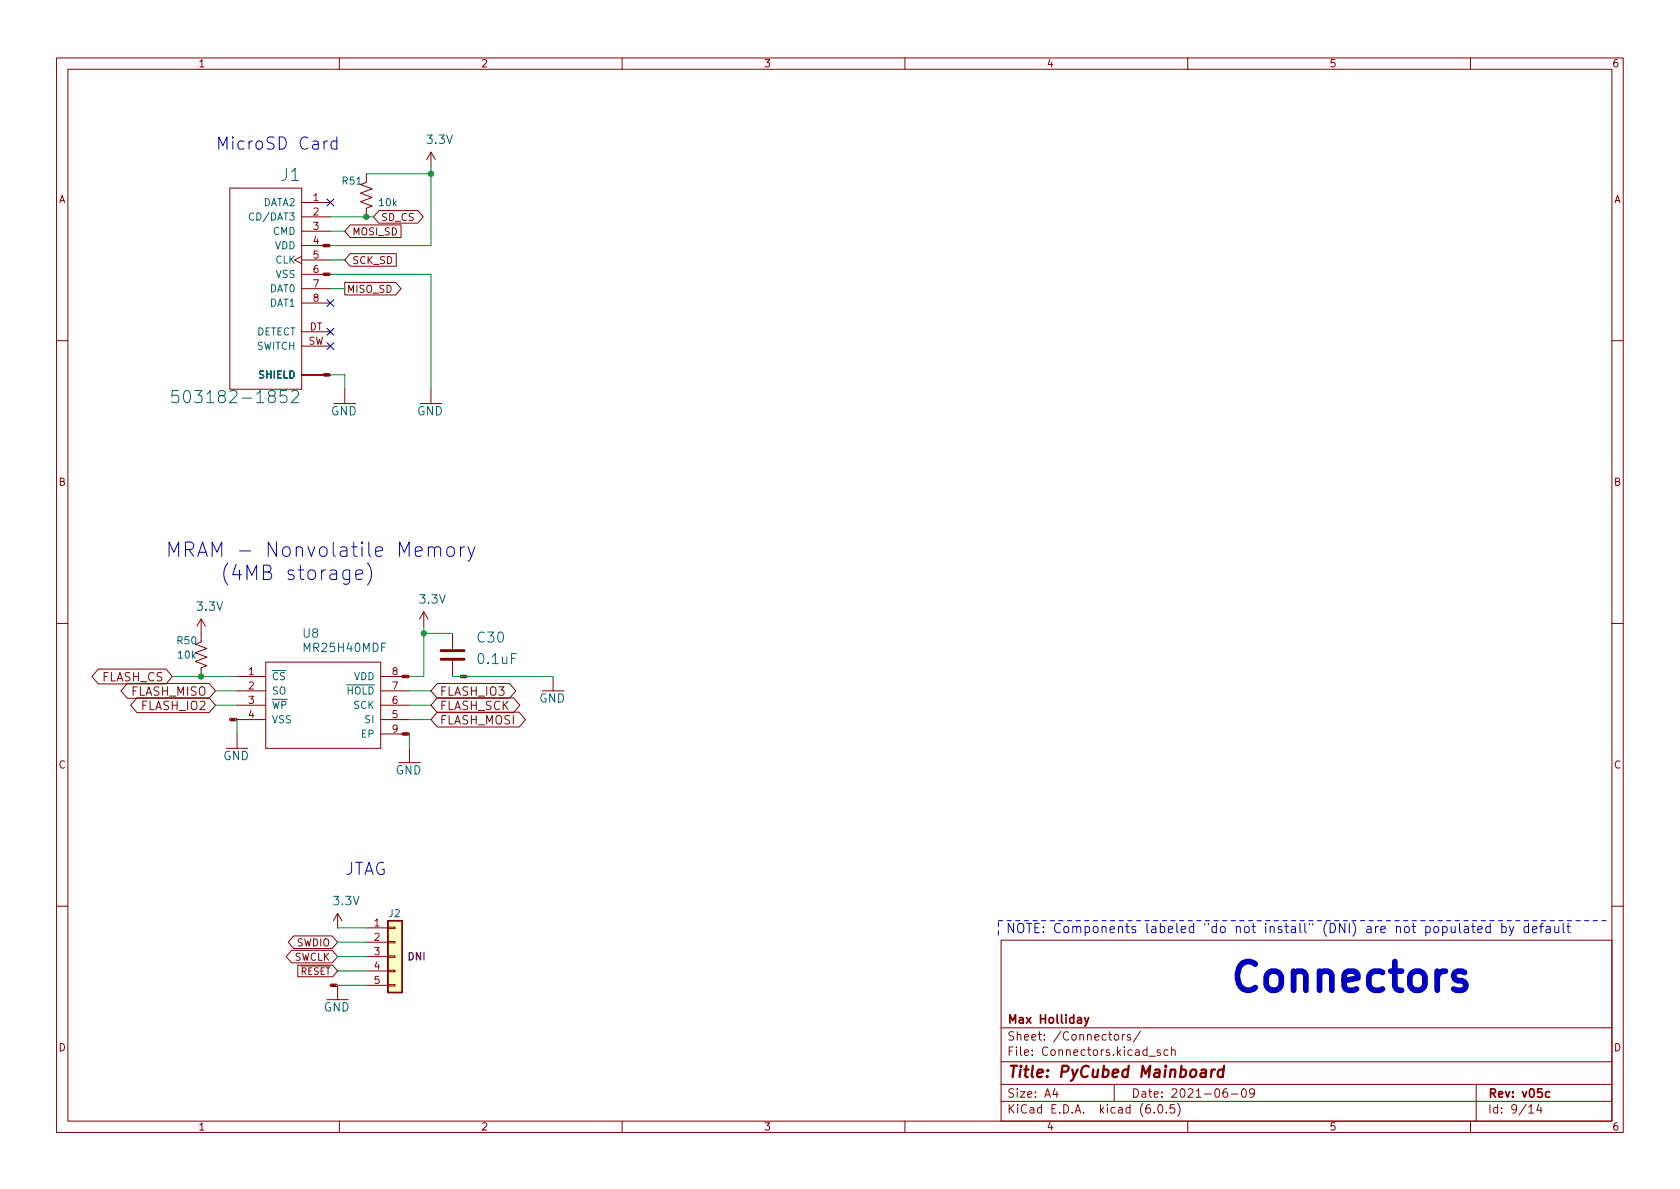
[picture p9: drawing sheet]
<svg xmlns="http://www.w3.org/2000/svg" width="297mm" height="210mm" viewBox="0 0 297 210" stroke-linecap="round" stroke-linejoin="round" font-family="sans-serif">
<g fill="none" stroke="#840000" stroke-width=".18">
<path d="M10 10.2h277v190.1h-277zM12 12.2h273v186.1h-273zM60 10.2v2M110 10.2v2M160 10.2v2M210 10.2v2M260 10.2v2M40.6 33.3h12.7v35.5h-12.7zM53.3 35.8h5.1M53.3 38.3h5.1M61.9 39.8h9v2.2h-9l-.9-1.1zM64.8 30.7v1.6l-1 .3 2 .8-2 .8 2 .7-2 .8 2 .7-1 .4v1.5"/>
<path d="M67 37.2h6.9l.9 1.1-.9 1.2h-6.9l-1-1.2zM76.2 26.9v2.6M76.2 26.9l-.8 1.3M76.2 26.9l.8 1.3M53.3 45.3l-1.2 .7 1.2 .6M53.3 40.9h5.1M53.3 43.4h5.1M53.3 46h5.1M53.3 48.5h5.1M53.3 51h5.1M53.3 53.6h5.1M53.3 58.7h5.1"/>
<path d="M57.2 43.2h1l.2 .2-.2 .3h-1l-.2-.3zM57.3 48.3h.9l.2 .2-.2 .2h-.9l-.2-.2zM57.3 43.3h.2l-.1 .2h-.1M61 49.9h9l.9 1.1-.9 1.2h-9zM61.9 44.9h8.2v2.2h-8.2l-.9-1.1zM10 60.2h2M53.3 66.3h5.1M53.3 61.2h5.1M57.3 66.1h.9l.2 .2-.2 .2h-.9l-.2-.2zM59.1 71.4h3.8M61 68.8v2.6M74.3 71.4h3.8"/>
<path d="M76.2 68.8v2.6M285 60.2h2M10 110.2h2M17.4 118.3h12l1.1 1.3-1.1 1.3h-12l-1.1-1.3zM35.6 109.5v4l-1.1 .4 2.1 .8-2.1 .7 2.1 .8-2.1 .8 2.1 .7-1 .4v1.5M35.6 109.5l-.8 1.2M35.6 109.5l.7 1.2M41.9 119.6h5.1M47 117.1h20.3v15.2h-20.3zM67.3 119.6h5.1M71.2 119.4h1l.2 .2-.2 .3h-1l-.2-.3zM71.3 119.5h.1v.2h-.1"/>
<path d="M74.9 108.2l-.7 1.3M74.9 108.2l.8 1.3M74.9 108.2v2.5M80 112v2.8M80 116.8v2.8M81.5 119.4h.9l.2 .2-.2 .3h-.9l-.2-.3zM97.8 119.6v2.6M285 110.2h2M22.5 120.9h14.5l1.1 1.3-1.1 1.3h-14.5l-1.1-1.3zM24.2 123.4h12.8l1.1 1.3-1.1 1.3h-12.8l-1.1-1.3zM40 132.3h3.8M40.8 127h.9l.2 .2-.2 .3h-.9l-.2-.3z"/>
<path d="M41.9 129.8v2.5M41.9 122.2h5.1M41.9 124.7h5.1M41.9 127.2h5.1M67.3 122.2h5.1M67.3 124.7h5.1M67.3 127.2h5.1M67.3 129.8h5.1M70.5 134.9h3.8M71.2 129.6h1l.2 .2-.2 .2h-1l-.2-.2zM72.4 132.3v2.6M77.3 125.9h14.5l1.1 1.3-1.1 1.4h-14.5l-1.1-1.4z"/>
<path d="M77.3 123.4h13.5l1.1 1.3-1.1 1.3h-13.5l-1.1-1.3zM77.3 120.9h12.8l1.1 1.3-1.1 1.3h-12.8l-1.1-1.3zM95.9 122.2h3.8M10 160.2h2M51.6 168h7.1l1 1.2-1 1.1h-7.1l-1-1.1zM51.9 165.5h6.8l1 1.1-1 1.1h-6.8l-.9-1.1zM52.7 170.7h6.1l.9 1-.9 1h-6.1zM57.8 176.8h3.8M58.5 174h1l.2 .2-.2 .3h-1l-.2-.3zM59.7 161.5v2.6M59.7 174.2v2.6M59.7 161.5l-.8 1.3"/>
<path d="M59.7 161.5l.8 1.3M64.8 164.1h3.8M64.8 166.6h3.8M64.8 169.2h3.8M64.8 171.7h3.8M64.8 174.2h3.8M68.6 174.1h1.2v.3h-1.2zM68.6 171.6h1.2v.2h-1.2zM68.6 169h1.2v.3h-1.2zM68.6 166.5h1.2v.2h-1.2zM68.6 164h1.2v.2h-1.2zM177 166.3h108v32h-108z"/>
<path d="M285 160.2h2M60 198.3v2M110 198.3v2M160 198.3v2M177 194.8h108M177 191.8h108M177 187.8h108M177 181.8h108M186.5 192.5l-.4 1h1M186.9 193v1M197 191.8v3M197.1 183.1l.2-.2 .4 .2 .1 .5-.2 .3h-.3l-.2-.1z"/>
<path d="M198.4 182.9v1M198.9 182.9l-.3 .1-.2 .2M199.9 183l-.4-.1-.2 .2 .1 .3 .5 .1v.4h-.6M201.6 182.4l-1.2 1.9M203.1 186.8h1.2M204.1 196.7v.1M204.9 195.4l.2-.1a.81 .81 0 0 1 .6 .7 .81 .81 0 0 1-.3 .8h-.2a.81 .81 0 0 1-.6-.6 .81 .81 0 0 1 .3-.8zM205.1 185.7l-.3-.1-.2 .2v.3l.5 .1v.4h-.5M206.2 196.7v.1M206.5 185.7l-.4-.1-.3 .3v.4l.1 .3h.6M207.1 185.8l.3-.2 .3 .1 .1 .9M207.1 185.1v1.5"/>
<path d="M207.6 195.3h-.7v.7l.2-.1 .5 .1 .1 .2-.1 .5-.2 .1-.5-.1M208.2 195.1a1.72 1.72 0 0 1 0 2.3M210 198.3v2M216.9 192.5a.59 .59 0 0 0-.7 .7v.5l.2 .3h.4l.2-.1 .1-.5-.2-.2-.4-.1-.3 .3M217.7 193.5h1.2M219.7 192.6l.2-.1a.81 .81 0 0 1 .5 .7 .81 .81 0 0 1-.3 .8h-.1a.81 .81 0 0 1-.6-.6 .81 .81 0 0 1 .3-.8zM221.8 193.2l-.3 .3-.4-.1-.2-.2 .2-.6 .4-.1 .2 .2a.99 .99 0 0 1-.3 1.3h-.3M260 198.3v2M261 191.8v6.5M270.3 195.8l.4-.5v1.5M270.3 196.8h.9M272.1 195.3l-.4 1h.9"/>
<path d="M272.4 195.8v1"/>
</g>
<path d="M191.8 179.9l.3 1M192.5 179.9l-.5 1.4-.2 .1M274 193.1l-.4-.1-.3 .3v.4l.1 .3h.6" fill="none" stroke="#840000" stroke-width=".3"/>
<path d="M214.3 189.1l-.2 1.4M214.8 189.1l-.4 .1-.2 .3M216.3 189.2a.66 .66 0 0 0-1 .3v.6l.1 .3 .2 .1 .6-.1M216.4 188.5l-.2 2" fill="none" stroke="#840000" stroke-width=".4"/>
<path d="M78 116.6h4M78 115.1h4" fill="none" stroke="#840000" stroke-width=".51"/>
<path d="M44.9 37.8a.6 .6 0 0 0-.9 .4 .6 .6 0 0 0 .6 .7l.3-.1M31.5 69.1h-1l-.1 1 .3-.2 .7 .1 .2 .3-.1 .7-.3 .2h-.5l-.3-.2M51.6 69.3l.3-.2h.5a.59 .59 0 0 1 .3 .9l-1.2 1.2h1.3" fill="none" stroke="#006464" stroke-width=".18"/>
<path d="M68.6 162.8h2.5v12.7h-2.5z" fill="#ffffc2" stroke="#ffffc2" stroke-width=".18"/>
<path d="M68.6 162.8h2.5v12.7h-2.5z" fill="none" stroke="#840000" stroke-width=".25"/>
<g fill="none" stroke="#0000c2" stroke-width=".18">
<path d="M57.9 24.9a.55 .55 0 0 0-.6 .4M59.6 25l-.7-.1-.4 .4v.7l.2 .3 .2 .1 .7-.1M59.6 24.2v2.2M65 99.6a2.91 2.91 0 0 1 0 3.8M75.7 96.9a.63 .63 0 0 1 1.1 .2v1.3M75.7 96.7v1.7M76.8 97.1l.4-.4 .6 .1 .1 .3v1.3M79.1 96.9a.69 .69 0 0 1 .7-.2 .69 .69 0 0 1 .5 .5v.7a.69 .69 0 0 1-.6 .5 .69 .69 0 0 1-.7-.5v-.7zM81.4 96.7v1.7M82.1 96.7a.65 .65 0 0 0-.7 .5M82.7 96.7l.7 1.7M84 96.7l-.9 2.3-.4 .2"/>
<path d="M57.6 100.8a.65 .65 0 0 0-.7 .5M58.4 100.9l.3-.1 .7 .1 .1 .2v1.4M59.5 101.4l-.8 .1a.5 .5 0 0 0-.4 .5 .5 .5 0 0 0 .4 .5l.8-.1M61.8 100.8v2a.69 .69 0 0 1-1.1 .4M61.8 100.9l-.7-.1-.5 .5v.7l.3 .4 .2 .1 .7-.1M62.9 101.6l1.2-.2-.1-.5-.7-.1-.4 .3v1l.1 .3 .3 .1 .7-.1M258.1 163.3v1.4l.2 .2M258.9 163.9h.7v1M259.6 164.2l-.5 .1a.32 .32 0 0 0-.3 .3 .32 .32 0 0 0 .3 .3h.5M260.2 163.8h.6M260.4 163.3v1.4l.1 .2h.3M261.3 164.4l.8-.2-.1-.3-.5-.1-.2 .3 .1 .8h.6"/>
<path d="M263.5 163.9l-.5-.1-.3 .3v.5l.2 .3h.6M263.5 163.3v1.6M265.5 163.9l.5-.1 .3 .3v.5l-.1 .3h-.7M265.5 163.3v1.6M266.9 163.8l.4 1.1M267.7 163.8l-.6 1.5-.2 .2M270.3 163.9l-.5-.1-.3 .3v.5l.1 .3h.7M270.3 163.3v1.6M271 164.4l.7-.2v-.3l-.5-.1-.2 .3v.8h.7M272.2 163.8h.6M272.8 163.3l-.3 .1v.1v1.4M273.4 163.9h.6l.1 1"/>
<path d="M274.1 164.2l-.5 .1a.32 .32 0 0 0-.3 .3 .32 .32 0 0 0 .3 .3h.5M274.9 163.8l.1 1.1h.4l.2-.1M275.6 163.8v1.1M276.4 163.3v1.4l.2 .2M277 163.8h.6M277.3 163.3v1.4v.2h.3"/>
</g>
<path d="M259 172l-.5-.3h-.8l-.4 .3-.3 .5 .3 .7 .4 .2h.8l.5 .3 .2 .4-.2 .8-.5 .2h-1l-.5-.2" fill="none" stroke="#0000c2" stroke-width="1"/>
<path d="M176.5 165.3v-2.5M176.5 162.8h108" fill="none" stroke="#0000c2" stroke-width=".18" stroke-dasharray=".8 .8"/>
<g fill="none" stroke="#009600" stroke-width=".18">
<path d="M58.4 38.3h7.6M64.8 30.7h11.4M76.2 29.5v13.9h-17.8M58.4 40.9h2.6M58.4 46h2.6M58.4 48.5h17.8v20.3M58.4 51h2.6M58.4 66.3h2.6v2.5M30.5 119.6h11.4M74.9 110.7v8.9h-2.5M74.9 112h5.1M80 119.6h17.8"/>
<path d="M38.1 122.2h3.8M38.1 124.7h3.8M41.9 127.2v2.6M72.4 129.8v2.5M72.4 122.2h3.8M72.4 124.7h3.8M72.4 127.2h3.8M59.7 166.6h5.1M59.7 169.2h5.1M59.7 164.1h5.1M59.7 174.2h5.1M59.7 171.7h5.1"/>
</g>
<path d="M57.8 35.2l1.2 1.2M59 35.2l-1.2 1.2M57.8 53l1.2 1.2M57.8 58.1l1.2 1.2M59 53l-1.2 1.2M59 58.1l-1.2 1.2M57.8 60.6l1.2 1.2M59 60.6l-1.2 1.2" fill="none" stroke="#000084" stroke-width=".18"/>
<g fill="#009600" stroke="#009600" stroke-width=".18">
<circle cx="74.9" cy="112" r=".46"/>
<circle cx="64.8" cy="38.3" r=".46"/>
<circle cx="76.2" cy="30.7" r=".46"/>
<circle cx="35.6" cy="119.6" r=".46"/>
</g>
<text font-size="7.1" fill="#0000c2" x="217.2" y="175.4">Connectors</text>
<g font-size="3.5" fill="#0000c2">
<text x="29.2" y="98.5">MRAM - Nonvolatile Memory</text>
<text x="34.1" y="102.6">(4MB storage)</text>
</g>
<g font-size="3" fill="#0000c2">
<text x="38.1" y="26.5">MicroSD Card</text>
<text x="61" y="154.7">JTAG</text>
</g>
<g font-size="3" fill="#006464">
<text x="49.7" y="32">J1</text>
<text x="32.7" y="71.3">503182-1852</text>
</g>
<text font-size="2.8" fill="#840000" x="178" y="190.6">Title: PyCubed Mainboard</text>
<g font-size="2.5" fill="#006464">
<text x="84.5" y="113.6">C30</text>
<text x="84.6" y="117.4">0.1uF</text>
</g>
<text font-size="2.3" fill="#0000c2" x="177.8" y="165">NOTE: Components labeled &quot;do not install&quot; (DNI) are not populated by default</text>
<g font-size="2.1" fill="#006464">
<text x="75.6" y="25.4">3.3V</text>
<text x="58.5" y="73.5">GND</text>
<text x="73.7" y="73.5">GND</text>
<text x="34.9" y="108">3.3V</text>
<text x="74.3" y="106.7">3.3V</text>
<text x="53.6" y="112.8">U8</text>
<text x="54" y="115.3">MR25H40MDF</text>
<text x="95.3" y="124.3">GND</text>
<text x="39.4" y="134.4">GND</text>
<text x="69.9" y="137">GND</text>
<text x="59" y="160.1">3.3V</text>
<text x="57.2" y="178.9">GND</text>
</g>
<g font-size="2.1" fill="#840000">
<text x="18" y="120.5">FLASH_CS</text>
<text x="23.1" y="123">FLASH_MISO</text>
<text x="25.1" y="125.6">FLASH_IO2</text>
<text x="77.7" y="125.6">FLASH_SCK</text>
<text x="77.7" y="123">FLASH_IO3</text>
<text x="77.7" y="128.1">FLASH_MOSI</text>
<text x="178" y="184">Sheet: /Connectors/</text>
<text x="178" y="181">Max Holliday</text>
<text x="178" y="186.7">File: Connectors.kicad_sch</text>
<text x="178" y="196.9">KiCad E.D.A. kicad (6.0.5)</text>
<text x="178" y="194.1">Size: A4</text>
<text x="200" y="194.1">Date: 2021-06-09</text>
<text x="263" y="194.1">Rev: v05c</text>
<text x="263" y="196.9">Id: 9/14</text>
</g>
<g font-size="1.8" fill="#840000">
<text x="35" y="11.9">1</text>
<text x="85" y="11.9">2</text>
<text x="135" y="11.9">3</text>
<text x="185" y="11.9">4</text>
<text x="235" y="11.9">5</text>
<text x="285" y="11.9">6</text>
<text x="10.3" y="35.9">A</text>
<text x="285.3" y="35.9">A</text>
<text x="62.2" y="41.6">MOSI_SD</text>
<text x="67.3" y="39.1">SD_CS</text>
<text x="62.2" y="46.7">SCK_SD</text>
<text x="61.3" y="51.8">MISO_SD</text>
<text x="10.3" y="85.9">B</text>
<text x="285.3" y="85.9">B</text>
<text x="10.3" y="135.9">C</text>
<text x="285.3" y="135.9">C</text>
<text x="52.4" y="167.3">SWDIO</text>
<text x="51.9" y="169.9">SWCLK</text>
<text x="10.3" y="185.9">D</text>
<text x="285.3" y="185.9">D</text>
<text x="35" y="199.9">1</text>
<text x="85" y="199.9">2</text>
<text x="135" y="199.9">3</text>
<text x="185" y="199.9">4</text>
<text x="235" y="199.9">5</text>
<text x="285" y="199.9">6</text>
</g>
<g font-size="1.8" fill="#a90000">
<text x="55.4" y="35.6">1</text>
<text x="55.4" y="38.1">2</text>
<text x="55.4" y="40.6">3</text>
<text x="55.4" y="43.2">4</text>
<text x="55.4" y="45.7">5</text>
<text x="55.4" y="48.3">6</text>
<text x="55.4" y="50.8">7</text>
<text x="55.4" y="53.3">8</text>
<text x="54.7" y="58.4">DT</text>
<text x="54.5" y="61">SW</text>
<text x="44" y="119.4">1</text>
<text x="69.4" y="119.4">8</text>
<text x="44" y="121.9">2</text>
<text x="44" y="124.5">3</text>
<text x="69.4" y="124.5">6</text>
<text x="69.4" y="121.9">7</text>
<text x="44" y="127">4</text>
<text x="69.4" y="127">5</text>
<text x="69.4" y="129.5">9</text>
<text x="66.2" y="163.8">1</text>
<text x="66.2" y="166.4">2</text>
<text x="66.2" y="168.9">3</text>
<text x="66.2" y="171.4">4</text>
<text x="66.2" y="174">5</text>
</g>
<g font-size="1.8" fill="#006464">
<text x="60.6" y="32.6">R51</text>
<text x="44.7" y="39">CD/DAT3</text>
<text x="46.4" y="36.4">DATA2</text>
<text x="48.3" y="41.5">CMD</text>
<text x="67.1" y="36.4">10k</text>
<text x="48.6" y="44.1">VDD</text>
<text x="48.7" y="46.6">CLK</text>
<text x="47.7" y="51.7">DAT0</text>
<text x="48.8" y="49.1">VSS</text>
<text x="45.2" y="59.3">DETECT</text>
<text x="47.7" y="54.2">DAT1</text>
<text x="45.3" y="61.8">SWITCH</text>
<text x="45.8" y="66.9">SHIELD</text>
<text x="31.4" y="113.9">R50</text>
<text x="31.5" y="116.5">10k</text>
<text x="48" y="120.3">~{CS}</text>
<text x="48" y="122.8">SO</text>
<text x="48" y="125.3">~{WP}</text>
<text x="59.9" y="122.8">~{HOLD}</text>
<text x="62.6" y="125.3">SCK</text>
<text x="62.6" y="120.3">VDD</text>
<text x="48" y="127.9">VSS</text>
<text x="63.9" y="130.4">EP</text>
<text x="64.6" y="127.9">SI</text>
<text x="68.8" y="162.2">J2</text>
</g>
<text font-size="1.8" fill="#840084" x="72.1" y="169.8">DNI</text>
<text font-size="1.6" fill="#840000" x="51.8" y="172.4">~{RESET}</text>
<g font-size=".4" fill="#840000">
<text x="57.4" y="43.6">3.3V</text>
<text x="57.4" y="48.7">GND</text>
<text x="57.4" y="66.4">GND</text>
<text x="71.4" y="119.8">3.3V</text>
<text x="81.5" y="119.8">GND</text>
<text x="40.9" y="127.4">GND</text>
<text x="71.3" y="129.9">GND</text>
<text x="58.6" y="174.4">GND</text>
</g>
</svg>
